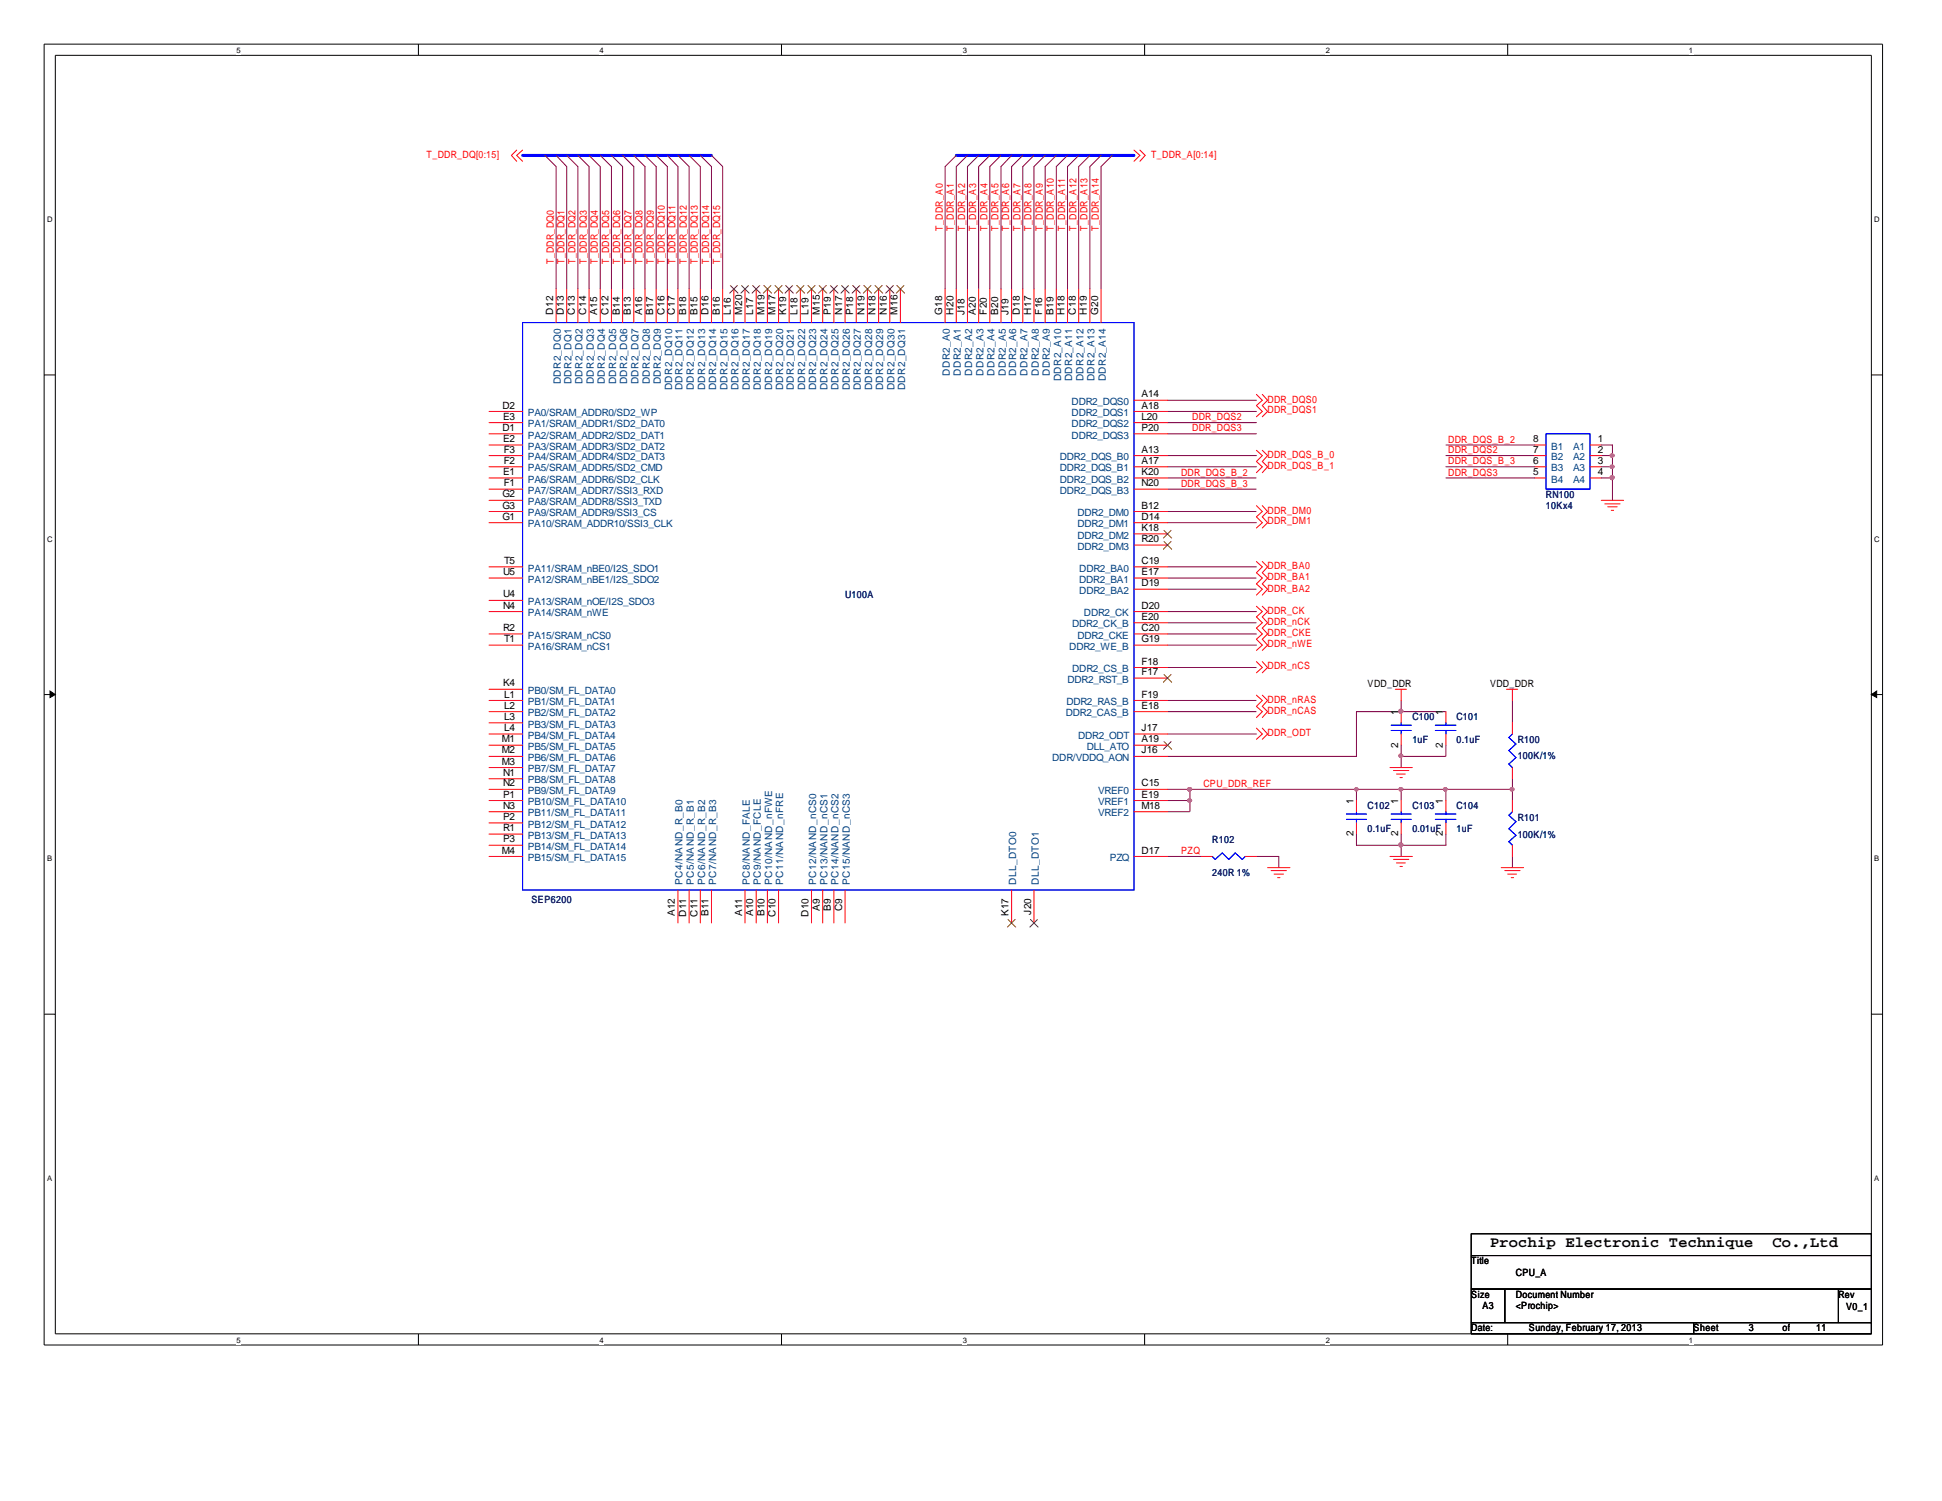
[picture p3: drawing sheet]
<svg xmlns="http://www.w3.org/2000/svg" width="279mm" height="216mm" viewBox="0 0 279 216" stroke-linecap="round" stroke-linejoin="round" font-family="sans-serif">
<path d="M6.3 6.3h264.5v187.2h-264.5zM8 8h261.2v183.9h-261.2z" fill="none" stroke="#000" stroke-width=".14"/>
<g fill="#fff">
<path d="M34 6.5h.6v1.4h-.6z"/>
<path d="M34 192h.6v1.4h-.6z"/>
</g>
<path d="M60.2 6.3v1.7M60.2 191.9v1.6" fill="none" stroke="#000" stroke-width=".14"/>
<g fill="#fff">
<path d="M86.3 6.5h.6v1.4h-.6z"/>
<path d="M86.3 192h.6v1.4h-.6z"/>
</g>
<path d="M112.4 6.3v1.7M112.4 191.9v1.6" fill="none" stroke="#000" stroke-width=".14"/>
<g fill="#fff">
<path d="M138.5 6.5h.6v1.4h-.6z"/>
<path d="M138.5 192h.6v1.4h-.6z"/>
</g>
<path d="M164.7 6.3v1.7M164.7 191.9v1.6" fill="none" stroke="#000" stroke-width=".14"/>
<g fill="#fff">
<path d="M190.8 6.5h.5v1.4h-.5z"/>
<path d="M190.8 192h.5v1.4h-.5z"/>
</g>
<path d="M216.9 6.3v1.7M216.9 191.9v1.6" fill="none" stroke="#000" stroke-width=".14"/>
<g fill="#fff">
<path d="M243 6.5h.6v1.4h-.6z"/>
<path d="M243 192h.6v1.4h-.6z"/>
<path d="M6.8 30.8h.7v1.4h-.7z"/>
<path d="M269.7 30.8h.7v1.4h-.7z"/>
<path d="M6.8 76.8h.7v1.3h-.7z"/>
<path d="M269.7 76.8h.7v1.3h-.7z"/>
</g>
<path d="M6.3 53.9h1.7M269.2 53.9h1.6" fill="none" stroke="#000" stroke-width=".14"/>
<g fill="#fff">
<path d="M6.8 122.8h.7v1.3h-.7z"/>
<path d="M269.7 122.8h.6v1.3h-.6z"/>
</g>
<path d="M6.3 99.9h1.7M269.2 99.9h1.6" fill="none" stroke="#000" stroke-width=".14"/>
<g fill="#000" stroke="#000" stroke-width=".14">
<path d="M7.2 99.4l.8 .5-.8 .4z" fill-rule="evenodd"/>
<path d="M269.2 99.9l.8-.5v.9z" fill-rule="evenodd"/>
</g>
<g fill="#fff">
<path d="M6.8 168.7h.6v1.4h-.6z"/>
<path d="M269.7 168.7h.6v1.4h-.6z"/>
</g>
<path d="M6.3 145.9h1.7M269.2 145.9h1.6M211.7 177.5h57.5v3.1h-57.5zM211.7 180.6h57.5v4.8h-57.5zM211.7 185.4h4.8v4.8h-4.8zM211.7 190.2h32v1.7h-32zM216.5 185.4h48v4.8h-48zM243.7 190.2h25.5v1.7h-25.5zM264.5 185.4h4.7v4.8h-4.7z" fill="none" stroke="#000" stroke-width=".14"/>
<g fill="none" stroke="#800040" stroke-width=".14">
<path d="M78.4 22.4l1.6 1.6v17.6M80 22.4l1.5 1.6v17.6M81.5 22.4l1.6 1.6v17.6M83.1 22.4l1.7 1.6v17.6M84.8 22.4l1.6 1.6v17.6M86.4 22.4l1.6 1.6v17.6M88 22.4l1.6 1.6v17.6M89.6 22.4l1.6 1.6v17.6M91.2 22.4l1.6 1.6v17.6M92.8 22.4l1.6 1.6v17.6M94.4 22.4l1.6 1.6v17.6M96 22.4l1.5 1.6v17.6"/>
<path d="M97.5 22.4l1.6 1.6v17.6M99.1 22.4l1.7 1.6v17.6M100.8 22.4l1.6 1.6v17.6M102.4 22.4l1.6 1.6v17.6M137.6 22.4l-1.6 1.6v17.6M139.2 22.4l-1.6 1.6v17.6M140.8 22.4l-1.6 1.6v17.6M142.4 22.4l-1.6 1.6v17.6M144 22.4l-1.6 1.6v17.6M145.5 22.4l-1.5 1.6v17.6M147.2 22.4l-1.7 1.6v17.6M148.8 22.4l-1.6 1.6v17.6"/>
<path d="M150.4 22.4l-1.6 1.6v17.6M152 22.4l-1.6 1.6v17.6M153.6 22.4l-1.6 1.6v17.6M155.2 22.4l-1.6 1.6v17.6M156.8 22.4l-1.6 1.6v17.6M158.4 22.4l-1.6 1.6v17.6M160 22.4l-1.6 1.6v17.6M168 57.6h12.8M168 59.2h12.8M168 68.7h12.8M168 70.4h12.8M168 73.6h12.8"/>
<path d="M168 75.2h12.8M168 60.8h12.8M168 62.4h12.8M168 65.5h12.8M168 67.1h12.8M208 68.7h12.8M208 64h12.8M208 65.5h12.8M208 67.1h12.8M230.4 68.7h1.6M230.4 64h1.6v8M230.4 65.5h1.6"/>
<path d="M230.4 67.1h1.6M168 89.6h12.8M168 83.1h12.8M168 96h12.8M168 84.8h12.8M168 88h12.8M168 92.8h12.8M168 81.5h12.8M168 91.2h12.8M168 100.8h12.8M168 102.4h12.8M168 113.5h49.6"/>
<path d="M168 105.6h12.8M168 115.1h3.2M171.2 113.5v3.3h-3.2M195.2 120v1.6h12.8v-1.6M195.2 113.5v1.6M201.6 100.8v1.6M201.6 107.2v3.2M201.6 113.5v1.6M201.6 120v3.2M208 102.4h-12.8v6.4h-27.2M208 107.2v1.6h-6.4M208 113.5v1.6"/>
<path d="M217.6 100.8v3.2M217.6 112v3.1M168 123.2h4.8M180.8 123.2h3.2v1.6M217.6 123.2v1.6"/>
</g>
<g fill="#f0f" stroke="#f0f" stroke-width=".14">
<path d="M194.9 113.4l.3-.1 .2 .2-.2 .3-.2-.1z" fill-rule="evenodd"/>
<path d="M207.7 113.4l.2-.1 .3 .2-.3 .3-.1-.1z" fill-rule="evenodd"/>
<path d="M207.7 113.4l.2-.1 .3 .2-.3 .3-.1-.1z" fill-rule="evenodd"/>
<path d="M194.9 113.4l.3-.1 .2 .2-.2 .3-.2-.1z" fill-rule="evenodd"/>
<path d="M207.7 113.4l.2-.1 .3 .2-.3 .3-.1-.1z" fill-rule="evenodd"/>
<path d="M207.7 113.4l.2-.1 .3 .2-.3 .3-.1-.1z" fill-rule="evenodd"/>
<circle cx="171.2" cy="115.2" r=".28"/>
<circle cx="201.6" cy="108.7" r=".28"/>
<circle cx="171.2" cy="113.6" r=".28"/>
<circle cx="232" cy="65.6" r=".28"/>
<circle cx="231.9" cy="68.7" r=".31"/>
<circle cx="232" cy="67.2" r=".28"/>
<circle cx="217.6" cy="113.6" r=".28"/>
<circle cx="201.5" cy="102.3" r=".31"/>
<circle cx="201.6" cy="113.6" r=".28"/>
<circle cx="201.5" cy="121.5" r=".31"/>
</g>
<path d="M75.2 22.4h27.2M137.6 22.4h25.6" fill="none" stroke="#00f" stroke-width=".42"/>
<g fill="none" stroke="#f00" stroke-width=".14">
<path d="M74.3 21.6l-.7 .8 .7 .8M75.2 21.6l-.9 .8 .9 .8M163.2 21.6l.8 .8-.8 .8M164 21.6l.8 .8-.8 .8M70.4 59.2h4.8M80 41.6v4.8M81.5 41.6v4.8M83.1 41.6v4.8M84.8 41.6v4.8M86.4 41.6v4.8M88 41.6v4.8M89.6 41.6v4.8"/>
<path d="M91.2 41.6v4.8M92.8 41.6v4.8M94.4 41.6v4.8M96 41.6v4.8M97.5 41.6v4.8M99.1 41.6v4.8M100.8 41.6v4.8M102.4 41.6v4.8M104 41.6v4.8M105.6 41.6v4.8M107.2 41.6v4.8M108.8 41.6v4.8"/>
<path d="M110.4 41.6v4.8M112 41.6v4.8M113.5 41.6v4.8M115.1 41.6v4.8M116.8 41.6v4.8M118.4 41.6v4.8M120 41.6v4.8M121.6 41.6v4.8M123.2 41.6v4.8M124.8 41.6v4.8M126.4 41.6v4.8M128 41.6v4.8"/>
<path d="M129.5 41.6v4.8M136 41.6v4.8M137.6 41.6v4.8M139.2 41.6v4.8M140.8 41.6v4.8M142.4 41.6v4.8M144 41.6v4.8M145.5 41.6v4.8M147.2 41.6v4.8M148.8 41.6v4.8M150.4 41.6v4.8M152 41.6v4.8"/>
<path d="M153.6 41.6v4.8M155.2 41.6v4.8M156.8 41.6v4.8M158.4 41.6v4.8M163.2 57.6h4.8M163.2 59.2h4.8M180.8 56.7l.8 .9-.8 .7 .8 .9-.8 .7M181.6 56.7l.8 .9-.8 .7 .8 .9-.8 .7M70.4 72h4.8M70.4 65.5h4.8M70.4 67.1h4.8M70.4 73.6h4.8"/>
<path d="M70.4 75.2h4.8M70.4 68.7h4.8M70.4 64h4.8M70.4 60.8h4.8M70.4 70.4h4.8M70.4 62.4h4.8M163.2 65.5h4.8M163.2 67.1h4.8M163.2 73.6h4.8M163.2 75.2h4.8M163.2 68.7h4.8M163.2 60.8h4.8"/>
<path d="M163.2 70.4h4.8M163.2 76.8h4.8M163.2 62.4h4.8M163.2 78.4h4.8M180.8 64.8l.8 .7-.8 .9 .8 .7-.8 .9M180.8 72.7l.8 .9-.8 .7 .8 .9-.8 .7M181.6 64.8l.8 .7-.8 .9 .8 .7-.8 .9M181.6 72.7l.8 .9-.8 .7 .8 .9-.8 .7M220.8 65.5h1.6M220.8 67.1h1.6M220.8 68.7h1.6M220.8 64h1.6"/>
<path d="M228.8 65.5h1.6M228.8 67.1h1.6M228.8 68.7h1.6M228.8 64h1.6M230.4 72h3.2M230.9 72.5h2.2M231.3 72.9h1.4M231.8 73.4h.4M70.4 99.1h4.8M70.4 81.5h4.8M70.4 91.2h4.8M70.4 88h4.8"/>
<path d="M70.4 83.1h4.8M70.4 92.8h4.8M70.4 86.4h4.8M163.2 81.5h4.8M163.2 91.2h4.8M163.2 84.8h4.8M163.2 88h4.8M163.2 83.1h4.8M163.2 89.6h4.8M163.2 97.5h4.8M163.2 96h4.8M163.2 92.8h4.8"/>
<path d="M180.8 87.2l.8 .8-.8 .7 .8 .9-.8 .7 .8 .9-.8 .7 .8 .9-.8 .8M180.8 80.8l.8 .7-.8 .9 .8 .7-.8 .9 .8 .8-.8 .8M180.8 95.2l.8 .8-.8 .8M180.8 100l.8 .8-.8 .8 .8 .8-.8 .8M181.6 87.2l.8 .8-.8 .7 .8 .9-.8 .7 .8 .9-.8 .7 .8 .9-.8 .8M181.6 80.8l.8 .7-.8 .9 .8 .7-.8 .9 .8 .8-.8 .8M181.6 95.2l.8 .8-.8 .8M181.6 100l.8 .8-.8 .8 .8 .8-.8 .8M200.7 99.1h1.7M201.6 99.1v1.7M216.7 99.1h1.7M217.6 99.1v1.7"/>
<path d="M70.4 110.4h4.8M70.4 107.2h4.8M70.4 113.5h4.8M70.4 102.4h4.8M70.4 100.8h4.8M70.4 105.6h4.8M70.4 108.8h4.8M70.4 116.8h4.8M70.4 104h4.8M70.4 112h4.8M70.4 115.1h4.8M70.4 118.4h4.8"/>
<path d="M70.4 120h4.8M163.2 107.2h4.8M163.2 113.5h4.8M163.2 102.4h4.8M163.2 100.8h4.8M163.2 105.6h4.8M163.2 108.8h4.8M163.2 116.8h4.8M163.2 115.1h4.8M180.8 104.7l.8 .9-.8 .7M181.6 104.7l.8 .9-.8 .7M195.2 115.1v1.7"/>
<path d="M195.2 118.4v1.6M200 110.4h3.2M200.5 110.8h2.2M200.9 111.3h1.3M201.4 111.8h.4M201.6 102.4v1.6M201.6 105.6v1.6M201.6 115.1v1.7M201.6 118.4v1.6M208 102.4v1.6M208 105.6v1.6M208 115.1v1.7"/>
<path d="M208 118.4v1.6M217.6 104v1.6M217.6 110.4v1.6M217.6 115.1v1.7M70.4 123.2h4.8M70.4 121.6h4.8M97.5 128v4.8M99.1 128v4.8M100.8 128v4.8M102.4 128v4.8M107.2 128v4.8M108.8 128v4.8"/>
<path d="M110.4 128v4.8M112 128v4.8M116.8 128v4.8M118.4 128v4.8M120 128v4.8M121.6 128v4.8M145.5 128v4.8M148.8 128v4.8M163.2 123.2h4.8M172.8 123.2h1.6M179.2 123.2h1.6M182.4 124.8h3.2"/>
<path d="M182.9 125.2h2.2M183.3 125.7h1.4M183.8 126.2h.3M200 123.2h3.2M200.5 123.6h2.2M200.9 124.1h1.3M201.4 124.6h.4M216 124.8h3.2M216.5 125.2h2.2M216.9 125.7h1.3M217.4 126.2h.4M217.6 121.6v1.6"/>
</g>
<g fill="none" stroke="#00f" stroke-width=".14">
<path d="M75.2 46.4h88v81.6h-88zM222.4 62.4h6.4v8h-6.4zM193.7 117.9h2.9M193.7 117.1h2.9M195.2 116.8v.3M195.2 117.9v.5M200.2 117.9h2.8M200.2 117.1h2.8M200.2 105.1h2.8M200.2 104.3h2.8M201.6 104v.3M201.6 105.1v.5"/>
<path d="M201.6 116.8v.3M201.6 117.9v.5M206.5 117.9h3M206.5 117.1h3M206.5 105.1h3M206.5 104.3h3M208 104v.3M208 105.1v.5M208 116.8v.3M208 117.9v.5M217.6 105.6l-.5 .5 1 .9-1 .9 1 1.1-1 .9 .5 .5M217.6 116.8l-.5 .5 1 .9-1 1 1 .9-1 1 .5 .5"/>
<path d="M174.4 123.2l.4 .4 1.1-.9 .9 .9 .9-.9 1 .9 .5-.4"/>
</g>
<g fill="none" stroke="#804000" stroke-width=".14">
<path d="M105.1 41.1l1.1 1.1M106.1 41.1l-1.1 1.1M106.7 41.1l1.1 1.1M107.7 41.1l-1.1 1.1M108.3 41.1l1.1 1.1M109.3 41.1l-1.1 1.1M109.9 41.1l1.1 1.1M110.9 41.1l-1.1 1.1M111.5 41.1l1.1 1.1M112.5 41.1l-1.1 1.1M113 41.1l1.1 1.1M114 41.1l-1.1 1.1"/>
<path d="M114.6 41.1l1.1 1.1M115.7 41.1l-1.1 1.1M116.2 41.1l1.1 1.1M117.3 41.1l-1.1 1.1M117.9 41.1l1.1 1.1M118.9 41.1l-1.1 1.1M119.5 41.1l1.1 1.1M120.5 41.1l-1.1 1.1M121.1 41.1l1.1 1.1M122.1 41.1l-1.1 1.1M122.7 41.1l1.1 1.1M123.7 41.1l-1.1 1.1"/>
<path d="M124.3 41.1l1.1 1.1M125.3 41.1l-1.1 1.1M125.9 41.1l1.1 1.1M126.9 41.1l-1.1 1.1M127.5 41.1l1.1 1.1M128.5 41.1l-1.1 1.1M129 41.1l1.1 1.1M130 41.1l-1.1 1.1M167.5 76.3l1.1 1.1M167.5 77.9l1.1 1.1M168.5 76.3l-1.1 1.1M168.5 77.9l-1.1 1.1"/>
<path d="M167.5 97l1.1 1.1M168.5 97l-1.1 1.1M167.5 106.7l1.1 1.1M168.5 106.7l-1.1 1.1M145 132.2l1.1 1.1M146 132.2l-1.1 1.1M148.3 132.2l1.1 1.1M149.3 132.2l-1.1 1.1"/>
</g>
<g font-size="2.2">
<text x="214.4" y="179.4">Prochip Electronic Technique</text>
<text x="255" y="179.4">Co.,Ltd</text>
</g>
<g font-size="1.4" fill="#f00">
<text x="61.4" y="22.7">T_DDR_DQ[0:15]</text>
<text x="165.6" y="22.7">T_DDR_A[0:14]</text>
<text x="135.6" y="33.2" transform="rotate(-90 135.6 33.2)">T_DDR_A0</text>
<text x="137.2" y="33.2" transform="rotate(-90 137.2 33.2)">T_DDR_A1</text>
<text x="138.9" y="33.2" transform="rotate(-90 138.9 33.2)">T_DDR_A2</text>
<text x="140.5" y="33.2" transform="rotate(-90 140.5 33.2)">T_DDR_A3</text>
<text x="142.1" y="33.2" transform="rotate(-90 142.1 33.2)">T_DDR_A4</text>
<text x="143.7" y="33.2" transform="rotate(-90 143.7 33.2)">T_DDR_A5</text>
<text x="145.2" y="33.2" transform="rotate(-90 145.2 33.2)">T_DDR_A6</text>
<text x="146.8" y="33.2" transform="rotate(-90 146.8 33.2)">T_DDR_A7</text>
<text x="148.4" y="33.2" transform="rotate(-90 148.4 33.2)">T_DDR_A8</text>
<text x="150" y="33.2" transform="rotate(-90 150 33.2)">T_DDR_A9</text>
<text x="151.6" y="33.2" transform="rotate(-90 151.6 33.2)">T_DDR_A10</text>
<text x="153.2" y="33.2" transform="rotate(-90 153.2 33.2)">T_DDR_A11</text>
<text x="154.9" y="33.2" transform="rotate(-90 154.9 33.2)">T_DDR_A12</text>
<text x="156.5" y="33.2" transform="rotate(-90 156.5 33.2)">T_DDR_A13</text>
<text x="158.1" y="33.2" transform="rotate(-90 158.1 33.2)">T_DDR_A14</text>
<text x="79.7" y="38" transform="rotate(-90 79.7 38)">T_DDR_DQ0</text>
<text x="81.2" y="38" transform="rotate(-90 81.2 38)">T_DDR_DQ1</text>
<text x="82.8" y="38" transform="rotate(-90 82.8 38)">T_DDR_DQ2</text>
<text x="84.4" y="38" transform="rotate(-90 84.4 38)">T_DDR_DQ3</text>
<text x="86" y="38" transform="rotate(-90 86 38)">T_DDR_DQ4</text>
<text x="87.6" y="38" transform="rotate(-90 87.6 38)">T_DDR_DQ5</text>
<text x="89.2" y="38" transform="rotate(-90 89.2 38)">T_DDR_DQ6</text>
<text x="90.8" y="38" transform="rotate(-90 90.8 38)">T_DDR_DQ7</text>
<text x="92.5" y="38" transform="rotate(-90 92.5 38)">T_DDR_DQ8</text>
<text x="94.1" y="38" transform="rotate(-90 94.1 38)">T_DDR_DQ9</text>
<text x="95.7" y="38" transform="rotate(-90 95.7 38)">T_DDR_DQ10</text>
<text x="97.2" y="38" transform="rotate(-90 97.2 38)">T_DDR_DQ11</text>
<text x="98.8" y="38" transform="rotate(-90 98.8 38)">T_DDR_DQ12</text>
<text x="100.4" y="38" transform="rotate(-90 100.4 38)">T_DDR_DQ13</text>
<text x="102" y="38" transform="rotate(-90 102 38)">T_DDR_DQ14</text>
<text x="103.6" y="38" transform="rotate(-90 103.6 38)">T_DDR_DQ15</text>
<text x="182.4" y="57.9">DDR_DQS0</text>
<text x="182.4" y="59.4">DDR_DQS1</text>
<text x="171.5" y="60.5">DDR_DQS2</text>
<text x="171.5" y="62.1">DDR_DQS3</text>
<text x="182.4" y="65.9">DDR_DQS_B_0</text>
<text x="208.4" y="65.2">DDR_DQS2</text>
<text x="208.4" y="63.7">DDR_DQS_B_2</text>
<text x="169.9" y="68.4">DDR_DQS_B_2</text>
<text x="169.9" y="70">DDR_DQS_B_3</text>
<text x="182.4" y="67.5">DDR_DQS_B_1</text>
<text x="208.4" y="66.8">DDR_DQS_B_3</text>
<text x="208.4" y="68.4">DDR_DQS3</text>
<text x="182.4" y="73.9">DDR_DM0</text>
<text x="182.4" y="75.4">DDR_DM1</text>
<text x="182.4" y="83.5">DDR_BA1</text>
<text x="182.4" y="81.9">DDR_BA0</text>
<text x="182.4" y="85.1">DDR_BA2</text>
<text x="182.4" y="88.3">DDR_CK</text>
<text x="182.4" y="89.9">DDR_nCK</text>
<text x="182.4" y="91.4">DDR_CKE</text>
<text x="182.4" y="93">DDR_nWE</text>
<text x="182.4" y="96.3">DDR_nCS</text>
<text x="182.4" y="101.1">DDR_nRAS</text>
<text x="182.4" y="102.7">DDR_nCAS</text>
<text x="182.4" y="105.9">DDR_ODT</text>
<text x="173.1" y="113.2">CPU_DDR_REF</text>
<text x="169.9" y="122.9">PZQ</text>
</g>
<g font-size="1.4">
<text x="79.6" y="45.3" transform="rotate(-90 79.6 45.3)">D12</text>
<text x="81.1" y="45.3" transform="rotate(-90 81.1 45.3)">D13</text>
<text x="82.7" y="45.3" transform="rotate(-90 82.7 45.3)">C13</text>
<text x="84.3" y="45.3" transform="rotate(-90 84.3 45.3)">C14</text>
<text x="85.9" y="45.3" transform="rotate(-90 85.9 45.3)">A15</text>
<text x="87.5" y="45.3" transform="rotate(-90 87.5 45.3)">C12</text>
<text x="89.2" y="45.3" transform="rotate(-90 89.2 45.3)">B14</text>
<text x="90.8" y="45.3" transform="rotate(-90 90.8 45.3)">B13</text>
<text x="92.4" y="45.3" transform="rotate(-90 92.4 45.3)">A16</text>
<text x="94" y="45.3" transform="rotate(-90 94 45.3)">B17</text>
<text x="95.6" y="45.3" transform="rotate(-90 95.6 45.3)">C16</text>
<text x="97.1" y="45.3" transform="rotate(-90 97.1 45.3)">C17</text>
<text x="98.7" y="45.3" transform="rotate(-90 98.7 45.3)">B18</text>
<text x="100.3" y="45.3" transform="rotate(-90 100.3 45.3)">B15</text>
<text x="101.9" y="45.3" transform="rotate(-90 101.9 45.3)">D16</text>
<text x="103.5" y="45.3" transform="rotate(-90 103.5 45.3)">B16</text>
<text x="105.2" y="45.3" transform="rotate(-90 105.2 45.3)">L16</text>
<text x="106.8" y="45.3" transform="rotate(-90 106.8 45.3)">M20</text>
<text x="108.4" y="45.3" transform="rotate(-90 108.4 45.3)">L17</text>
<text x="110" y="45.3" transform="rotate(-90 110 45.3)">M19</text>
<text x="111.6" y="45.3" transform="rotate(-90 111.6 45.3)">M17</text>
<text x="113.1" y="45.3" transform="rotate(-90 113.1 45.3)">K19</text>
<text x="114.7" y="45.3" transform="rotate(-90 114.7 45.3)">L18</text>
<text x="116.3" y="45.3" transform="rotate(-90 116.3 45.3)">L19</text>
<text x="117.9" y="45.3" transform="rotate(-90 117.9 45.3)">M15</text>
<text x="119.5" y="45.3" transform="rotate(-90 119.5 45.3)">P19</text>
<text x="121.2" y="45.3" transform="rotate(-90 121.2 45.3)">N17</text>
<text x="122.8" y="45.3" transform="rotate(-90 122.8 45.3)">P18</text>
<text x="124.4" y="45.3" transform="rotate(-90 124.4 45.3)">N19</text>
<text x="126" y="45.3" transform="rotate(-90 126 45.3)">N18</text>
<text x="127.6" y="45.3" transform="rotate(-90 127.6 45.3)">N16</text>
<text x="129.1" y="45.3" transform="rotate(-90 129.1 45.3)">M16</text>
<text x="135.6" y="45.3" transform="rotate(-90 135.6 45.3)">G18</text>
<text x="137.2" y="45.3" transform="rotate(-90 137.2 45.3)">H20</text>
<text x="138.8" y="45.3" transform="rotate(-90 138.8 45.3)">J18</text>
<text x="140.4" y="45.3" transform="rotate(-90 140.4 45.3)">A20</text>
<text x="142" y="45.3" transform="rotate(-90 142 45.3)">F20</text>
<text x="143.6" y="45.3" transform="rotate(-90 143.6 45.3)">B20</text>
<text x="145.1" y="45.3" transform="rotate(-90 145.1 45.3)">J19</text>
<text x="146.7" y="45.3" transform="rotate(-90 146.7 45.3)">D18</text>
<text x="148.3" y="45.3" transform="rotate(-90 148.3 45.3)">H17</text>
<text x="149.9" y="45.3" transform="rotate(-90 149.9 45.3)">F16</text>
<text x="151.6" y="45.3" transform="rotate(-90 151.6 45.3)">B19</text>
<text x="153.2" y="45.3" transform="rotate(-90 153.2 45.3)">H18</text>
<text x="154.8" y="45.3" transform="rotate(-90 154.8 45.3)">C18</text>
<text x="156.4" y="45.3" transform="rotate(-90 156.4 45.3)">H19</text>
<text x="158" y="45.3" transform="rotate(-90 158 45.3)">G20</text>
<text x="72.3" y="58.8">D2</text>
<text x="164.3" y="57.2">A14</text>
<text x="164.3" y="58.8">A18</text>
<text x="72.3" y="62">D1</text>
<text x="72.4" y="63.6">E2</text>
<text x="72.4" y="60.4">E3</text>
<text x="72.5" y="65.1">F3</text>
<text x="164.3" y="65.1">A13</text>
<text x="164.3" y="60.4">L20</text>
<text x="164.3" y="62">P20</text>
<text x="220.6" y="65.1">7</text>
<text x="220.6" y="63.6">8</text>
<text x="229.9" y="63.6">1</text>
<text x="229.9" y="65.1">2</text>
<text x="72.3" y="71.5">G2</text>
<text x="72.4" y="68.3">E1</text>
<text x="72.5" y="69.9">F1</text>
<text x="72.5" y="66.7">F2</text>
<text x="164.3" y="66.7">A17</text>
<text x="164.3" y="68.3">K20</text>
<text x="164.3" y="69.9">N20</text>
<text x="220.6" y="68.3">5</text>
<text x="220.6" y="66.7">6</text>
<text x="229.9" y="66.7">3</text>
<text x="229.9" y="68.3">4</text>
<text x="72.3" y="74.8">G1</text>
<text x="72.3" y="73.2">G3</text>
<text x="164.3" y="73.2">B12</text>
<text x="164.3" y="74.8">D14</text>
<text x="164.3" y="76.4">K18</text>
<text x="164.3" y="78">R20</text>
<text x="72.4" y="82.7">U5</text>
<text x="72.6" y="81.1">T5</text>
<text x="164.3" y="81.1">C19</text>
<text x="164.3" y="82.7">E17</text>
<text x="72.4" y="87.5">N4</text>
<text x="72.4" y="85.9">U4</text>
<text x="164.3" y="87.5">D20</text>
<text x="164.3" y="84.3">D19</text>
<text x="164.3" y="89.2">E20</text>
<text x="72.4" y="90.8">R2</text>
<text x="72.6" y="92.4">T1</text>
<text x="164.3" y="92.4">G19</text>
<text x="164.3" y="90.8">C20</text>
<text x="164.3" y="95.6">F18</text>
<text x="72.4" y="98.7">K4</text>
<text x="72.6" y="100.3">L1</text>
<text x="72.6" y="101.9">L2</text>
<text x="164.3" y="97.1">F17</text>
<text x="164.3" y="101.9">E18</text>
<text x="164.3" y="100.3">F19</text>
<text x="196.8" y="98.8">VDD_DDR</text>
<text x="214.4" y="98.8">VDD_DDR</text>
<text x="72.2" y="106.8">M1</text>
<text x="72.6" y="103.5">L3</text>
<text x="72.6" y="105.2">L4</text>
<text x="164.3" y="106.8">A19</text>
<text x="164.3" y="105.2">J17</text>
<text x="201.2" y="107.5" transform="rotate(-90 201.2 107.5)">2</text>
<text x="201.2" y="102.9" transform="rotate(-90 201.2 102.9)">1</text>
<text x="207.6" y="107.5" transform="rotate(-90 207.6 107.5)">2</text>
<text x="207.6" y="102.9" transform="rotate(-90 207.6 102.9)">1</text>
<text x="72.2" y="108.4">M2</text>
<text x="72.2" y="110">M3</text>
<text x="72.4" y="111.6">N1</text>
<text x="72.4" y="113.1">N2</text>
<text x="164.3" y="113.1">C15</text>
<text x="164.3" y="108.4">J16</text>
<text x="72.4" y="114.7">P1</text>
<text x="72.4" y="116.3">N3</text>
<text x="72.4" y="117.9">P2</text>
<text x="72.4" y="119.5">R1</text>
<text x="164.3" y="116.3">M18</text>
<text x="164.3" y="114.7">E19</text>
<text x="194.7" y="115.7" transform="rotate(-90 194.7 115.7)">1</text>
<text x="201.2" y="115.7" transform="rotate(-90 201.2 115.7)">1</text>
<text x="207.6" y="115.7" transform="rotate(-90 207.6 115.7)">1</text>
<text x="72.2" y="122.8">M4</text>
<text x="72.4" y="121.2">P3</text>
<text x="164.3" y="122.8">D17</text>
<text x="194.7" y="120.3" transform="rotate(-90 194.7 120.3)">2</text>
<text x="201.2" y="120.3" transform="rotate(-90 201.2 120.3)">2</text>
<text x="207.6" y="120.3" transform="rotate(-90 207.6 120.3)">2</text>
<text x="97.1" y="131.8" transform="rotate(-90 97.1 131.8)">A12</text>
<text x="98.7" y="131.9" transform="rotate(-90 98.7 131.9)">D11</text>
<text x="100.3" y="131.9" transform="rotate(-90 100.3 131.9)">C11</text>
<text x="101.9" y="131.8" transform="rotate(-90 101.9 131.8)">B11</text>
<text x="106.8" y="131.8" transform="rotate(-90 106.8 131.8)">A11</text>
<text x="108.4" y="131.8" transform="rotate(-90 108.4 131.8)">A10</text>
<text x="110" y="131.8" transform="rotate(-90 110 131.8)">B10</text>
<text x="111.6" y="131.9" transform="rotate(-90 111.6 131.9)">C10</text>
<text x="116.3" y="131.9" transform="rotate(-90 116.3 131.9)">D10</text>
<text x="117.9" y="131" transform="rotate(-90 117.9 131)">A9</text>
<text x="119.5" y="131" transform="rotate(-90 119.5 131)">B9</text>
<text x="121.2" y="131.1" transform="rotate(-90 121.2 131.1)">C9</text>
<text x="145.1" y="131.8" transform="rotate(-90 145.1 131.8)">K17</text>
<text x="148.3" y="131.6" transform="rotate(-90 148.3 131.6)">J20</text>
<text x="211.7" y="181.9">Title</text>
<text x="218.1" y="183.5">CPU_A</text>
<text x="211.7" y="186.7">Size</text>
<text x="211.7" y="191.5">Date:</text>
<text x="213.3" y="188.3">A3</text>
<text x="218.1" y="186.7">Document Number</text>
<text x="218.1" y="188.3">&lt;Prochip&gt;</text>
<text x="220" y="191.5">Sunday, February 17, 2013</text>
<text x="243.7" y="191.5">Sheet</text>
<text x="251.6" y="191.5">3</text>
<text x="256.5" y="191.5">of</text>
<text x="261.3" y="191.5">11</text>
<text x="264.5" y="186.7">Rev</text>
<text x="265.6" y="188.5">V0_1</text>
</g>
<g font-size="1.4" fill="#004080">
<text x="75.9" y="59.9">PA0/SRAM_ADDR0/SD2_WP</text>
<text x="80.7" y="55.3" transform="rotate(-90 80.7 55.3)">DDR2_DQ0</text>
<text x="82.2" y="55.3" transform="rotate(-90 82.2 55.3)">DDR2_DQ1</text>
<text x="83.8" y="55.3" transform="rotate(-90 83.8 55.3)">DDR2_DQ2</text>
<text x="85.4" y="55.3" transform="rotate(-90 85.4 55.3)">DDR2_DQ3</text>
<text x="87" y="55.3" transform="rotate(-90 87 55.3)">DDR2_DQ4</text>
<text x="88.6" y="55.3" transform="rotate(-90 88.6 55.3)">DDR2_DQ5</text>
<text x="90.3" y="55.3" transform="rotate(-90 90.3 55.3)">DDR2_DQ6</text>
<text x="91.9" y="55.3" transform="rotate(-90 91.9 55.3)">DDR2_DQ7</text>
<text x="93.5" y="55.3" transform="rotate(-90 93.5 55.3)">DDR2_DQ8</text>
<text x="95.1" y="55.3" transform="rotate(-90 95.1 55.3)">DDR2_DQ9</text>
<text x="96.7" y="56.1" transform="rotate(-90 96.7 56.1)">DDR2_DQ10</text>
<text x="98.2" y="56.1" transform="rotate(-90 98.2 56.1)">DDR2_DQ11</text>
<text x="99.8" y="56.1" transform="rotate(-90 99.8 56.1)">DDR2_DQ12</text>
<text x="101.4" y="56.1" transform="rotate(-90 101.4 56.1)">DDR2_DQ13</text>
<text x="103" y="56.1" transform="rotate(-90 103 56.1)">DDR2_DQ14</text>
<text x="104.6" y="56.1" transform="rotate(-90 104.6 56.1)">DDR2_DQ15</text>
<text x="106.3" y="56.1" transform="rotate(-90 106.3 56.1)">DDR2_DQ16</text>
<text x="107.9" y="56.1" transform="rotate(-90 107.9 56.1)">DDR2_DQ17</text>
<text x="109.5" y="56.1" transform="rotate(-90 109.5 56.1)">DDR2_DQ18</text>
<text x="111.1" y="56.1" transform="rotate(-90 111.1 56.1)">DDR2_DQ19</text>
<text x="112.7" y="56.1" transform="rotate(-90 112.7 56.1)">DDR2_DQ20</text>
<text x="114.2" y="56.1" transform="rotate(-90 114.2 56.1)">DDR2_DQ21</text>
<text x="115.8" y="56.1" transform="rotate(-90 115.8 56.1)">DDR2_DQ22</text>
<text x="117.4" y="56.1" transform="rotate(-90 117.4 56.1)">DDR2_DQ23</text>
<text x="119" y="56.1" transform="rotate(-90 119 56.1)">DDR2_DQ24</text>
<text x="120.6" y="56.1" transform="rotate(-90 120.6 56.1)">DDR2_DQ25</text>
<text x="122.3" y="56.1" transform="rotate(-90 122.3 56.1)">DDR2_DQ26</text>
<text x="123.9" y="56.1" transform="rotate(-90 123.9 56.1)">DDR2_DQ27</text>
<text x="125.5" y="56.1" transform="rotate(-90 125.5 56.1)">DDR2_DQ28</text>
<text x="127.1" y="56.1" transform="rotate(-90 127.1 56.1)">DDR2_DQ29</text>
<text x="128.7" y="56.1" transform="rotate(-90 128.7 56.1)">DDR2_DQ30</text>
<text x="130.2" y="56.1" transform="rotate(-90 130.2 56.1)">DDR2_DQ31</text>
<text x="136.7" y="54" transform="rotate(-90 136.7 54)">DDR2_A0</text>
<text x="138.3" y="54" transform="rotate(-90 138.3 54)">DDR2_A1</text>
<text x="139.9" y="54" transform="rotate(-90 139.9 54)">DDR2_A2</text>
<text x="141.5" y="54" transform="rotate(-90 141.5 54)">DDR2_A3</text>
<text x="143.1" y="54" transform="rotate(-90 143.1 54)">DDR2_A4</text>
<text x="144.7" y="54" transform="rotate(-90 144.7 54)">DDR2_A5</text>
<text x="146.2" y="54" transform="rotate(-90 146.2 54)">DDR2_A6</text>
<text x="147.8" y="54" transform="rotate(-90 147.8 54)">DDR2_A7</text>
<text x="149.4" y="54" transform="rotate(-90 149.4 54)">DDR2_A8</text>
<text x="151" y="54" transform="rotate(-90 151 54)">DDR2_A9</text>
<text x="152.7" y="54.9" transform="rotate(-90 152.7 54.9)">DDR2_A10</text>
<text x="154.2" y="58.3">DDR2_DQS0</text>
<text x="154.2" y="59.9">DDR2_DQS1</text>
<text x="154.3" y="54.9" transform="rotate(-90 154.3 54.9)">DDR2_A11</text>
<text x="155.9" y="54.9" transform="rotate(-90 155.9 54.9)">DDR2_A12</text>
<text x="157.5" y="54.9" transform="rotate(-90 157.5 54.9)">DDR2_A13</text>
<text x="159.1" y="54.9" transform="rotate(-90 159.1 54.9)">DDR2_A14</text>
<text x="75.9" y="64.7">PA3/SRAM_ADDR3/SD2_DAT2</text>
<text x="75.9" y="61.5">PA1/SRAM_ADDR1/SD2_DAT0</text>
<text x="75.9" y="63.1">PA2/SRAM_ADDR2/SD2_DAT1</text>
<text x="154.2" y="61.5">DDR2_DQS2</text>
<text x="154.2" y="63.1">DDR2_DQS3</text>
<text x="223.2" y="64.7">B1</text>
<text x="226.3" y="64.7">A1</text>
<text x="75.9" y="69.4">PA6/SRAM_ADDR6/SD2_CLK</text>
<text x="75.9" y="71">PA7/SRAM_ADDR7/SSI3_RXD</text>
<text x="75.9" y="67.8">PA5/SRAM_ADDR5/SD2_CMD</text>
<text x="75.9" y="66.2">PA4/SRAM_ADDR4/SD2_DAT3</text>
<text x="152.5" y="66.2">DDR2_DQS_B0</text>
<text x="152.5" y="67.8">DDR2_DQS_B1</text>
<text x="152.5" y="69.4">DDR2_DQS_B2</text>
<text x="152.5" y="71">DDR2_DQS_B3</text>
<text x="223.2" y="69.4">B4</text>
<text x="223.2" y="67.8">B3</text>
<text x="223.2" y="66.2">B2</text>
<text x="226.3" y="66.2">A2</text>
<text x="226.3" y="67.8">A3</text>
<text x="226.3" y="69.4">A4</text>
<text x="75.9" y="75.9">PA10/SRAM_ADDR10/SSI3_CLK</text>
<text x="75.9" y="72.6">PA8/SRAM_ADDR8/SSI3_TXD</text>
<text x="75.9" y="74.3">PA9/SRAM_ADDR9/SSI3_CS</text>
<text x="155" y="74.3">DDR2_DM0</text>
<text x="155" y="75.9">DDR2_DM1</text>
<text x="155" y="77.5">DDR2_DM2</text>
<text x="75.9" y="82.2">PA11/SRAM_nBE0/I2S_SDO1</text>
<text x="75.9" y="83.8">PA12/SRAM_nBE1/I2S_SDO2</text>
<text x="155" y="79.1">DDR2_DM3</text>
<text x="155.3" y="82.2">DDR2_BA0</text>
<text x="155.3" y="83.8">DDR2_BA1</text>
<text x="75.9" y="88.6">PA14/SRAM_nWE</text>
<text x="75.9" y="87">PA13/SRAM_nOE/I2S_SDO3</text>
<text x="155.3" y="85.4">DDR2_BA2</text>
<text x="156" y="88.6">DDR2_CK</text>
<text x="75.9" y="91.9">PA15/SRAM_nCS0</text>
<text x="75.9" y="93.5">PA16/SRAM_nCS1</text>
<text x="153.8" y="93.5">DDR2_WE_B</text>
<text x="154.3" y="90.3">DDR2_CK_B</text>
<text x="155" y="91.9">DDR2_CKE</text>
<text x="75.9" y="99.8">PB0/SM_FL_DATA0</text>
<text x="75.9" y="101.4">PB1/SM_FL_DATA1</text>
<text x="153.4" y="101.4">DDR2_RAS_B</text>
<text x="153.6" y="98.2">DDR2_RST_B</text>
<text x="154.3" y="96.7">DDR2_CS_B</text>
<text x="75.9" y="103">PB2/SM_FL_DATA2</text>
<text x="75.9" y="104.6">PB3/SM_FL_DATA3</text>
<text x="75.9" y="106.3">PB4/SM_FL_DATA4</text>
<text x="75.9" y="107.9">PB5/SM_FL_DATA5</text>
<text x="153.3" y="103">DDR2_CAS_B</text>
<text x="155.1" y="106.3">DDR2_ODT</text>
<text x="156.4" y="107.9">DLL_ATO</text>
<text x="75.9" y="109.5">PB6/SM_FL_DATA6</text>
<text x="75.9" y="111.1">PB7/SM_FL_DATA7</text>
<text x="75.9" y="112.7">PB8/SM_FL_DATA8</text>
<text x="151.4" y="109.5">DDR/VDDQ_AON</text>
<text x="75.9" y="114.2">PB9/SM_FL_DATA9</text>
<text x="75.9" y="115.8">PB10/SM_FL_DATA10</text>
<text x="75.9" y="117.4">PB11/SM_FL_DATA11</text>
<text x="75.9" y="119">PB12/SM_FL_DATA12</text>
<text x="158" y="114.2">VREF0</text>
<text x="158" y="117.4">VREF2</text>
<text x="158" y="115.8">VREF1</text>
<text x="75.9" y="120.6">PB13/SM_FL_DATA13</text>
<text x="75.9" y="122.3">PB14/SM_FL_DATA14</text>
<text x="75.9" y="123.9">PB15/SM_FL_DATA15</text>
<text x="159.7" y="123.9">PZQ</text>
<text x="98.2" y="127.3" transform="rotate(-90 98.2 127.3)">PC4/NAND_R_B0</text>
<text x="99.8" y="127.3" transform="rotate(-90 99.8 127.3)">PC5/NAND_R_B1</text>
<text x="101.4" y="127.3" transform="rotate(-90 101.4 127.3)">PC6/NAND_R_B2</text>
<text x="103" y="127.3" transform="rotate(-90 103 127.3)">PC7/NAND_R_B3</text>
<text x="107.9" y="127.3" transform="rotate(-90 107.9 127.3)">PC8/NAND_FALE</text>
<text x="109.5" y="127.3" transform="rotate(-90 109.5 127.3)">PC9/NAND_FCLE</text>
<text x="111.1" y="127.3" transform="rotate(-90 111.1 127.3)">PC10/NAND_nFWE</text>
<text x="112.7" y="127.3" transform="rotate(-90 112.7 127.3)">PC11/NAND_nFRE</text>
<text x="117.4" y="127.3" transform="rotate(-90 117.4 127.3)">PC12/NAND_nCS0</text>
<text x="119" y="127.3" transform="rotate(-90 119 127.3)">PC13/NAND_nCS1</text>
<text x="120.6" y="127.3" transform="rotate(-90 120.6 127.3)">PC14/NAND_nCS2</text>
<text x="122.3" y="127.3" transform="rotate(-90 122.3 127.3)">PC15/NAND_nCS3</text>
<text x="146.2" y="127.3" transform="rotate(-90 146.2 127.3)">DLL_DTO0</text>
<text x="149.4" y="127.3" transform="rotate(-90 149.4 127.3)">DLL_DTO1</text>
</g>
<g font-size="1.4" fill="#000080">
<text x="222.4" y="71.6">RN100</text>
<text x="222.4" y="73.2">10Kx4</text>
<text x="121.6" y="86">U100A</text>
<text x="203.2" y="103.6">C100</text>
<text x="203.2" y="106.8">1uF</text>
<text x="209.5" y="103.6">C101</text>
<text x="209.5" y="106.8">0.1uF</text>
<text x="218.4" y="106.8">R100</text>
<text x="218.4" y="109.2">100K/1%</text>
<text x="196.8" y="116.4">C102</text>
<text x="196.8" y="119.6">0.1uF</text>
<text x="203.2" y="116.4">C103</text>
<text x="203.2" y="119.6">0.01uF</text>
<text x="209.5" y="116.4">C104</text>
<text x="209.5" y="119.6">1uF</text>
<text x="218.4" y="118">R101</text>
<text x="174.4" y="121.2">R102</text>
<text x="218.4" y="120.5">100K/1%</text>
<text x="76.5" y="129.9">SEP6200</text>
<text x="174.4" y="126.1">240R 1%</text>
</g>
<g font-size="1.1">
<text x="34" y="7.6">5</text>
<text x="86.3" y="7.6">4</text>
<text x="138.5" y="7.6">3</text>
<text x="190.8" y="7.6">2</text>
<text x="243" y="7.6">1</text>
<text x="6.8" y="31.9">D</text>
<text x="269.7" y="31.9">D</text>
<text x="6.8" y="77.9">C</text>
<text x="269.7" y="77.9">C</text>
<text x="6.8" y="123.9">B</text>
<text x="269.7" y="123.9">B</text>
<text x="6.8" y="169.8">A</text>
<text x="269.7" y="169.8">A</text>
<text x="34" y="193.1">5</text>
<text x="86.3" y="193.1">4</text>
<text x="138.5" y="193.1">3</text>
<text x="190.8" y="193.1">2</text>
<text x="243" y="193.1">1</text>
</g>
</svg>
